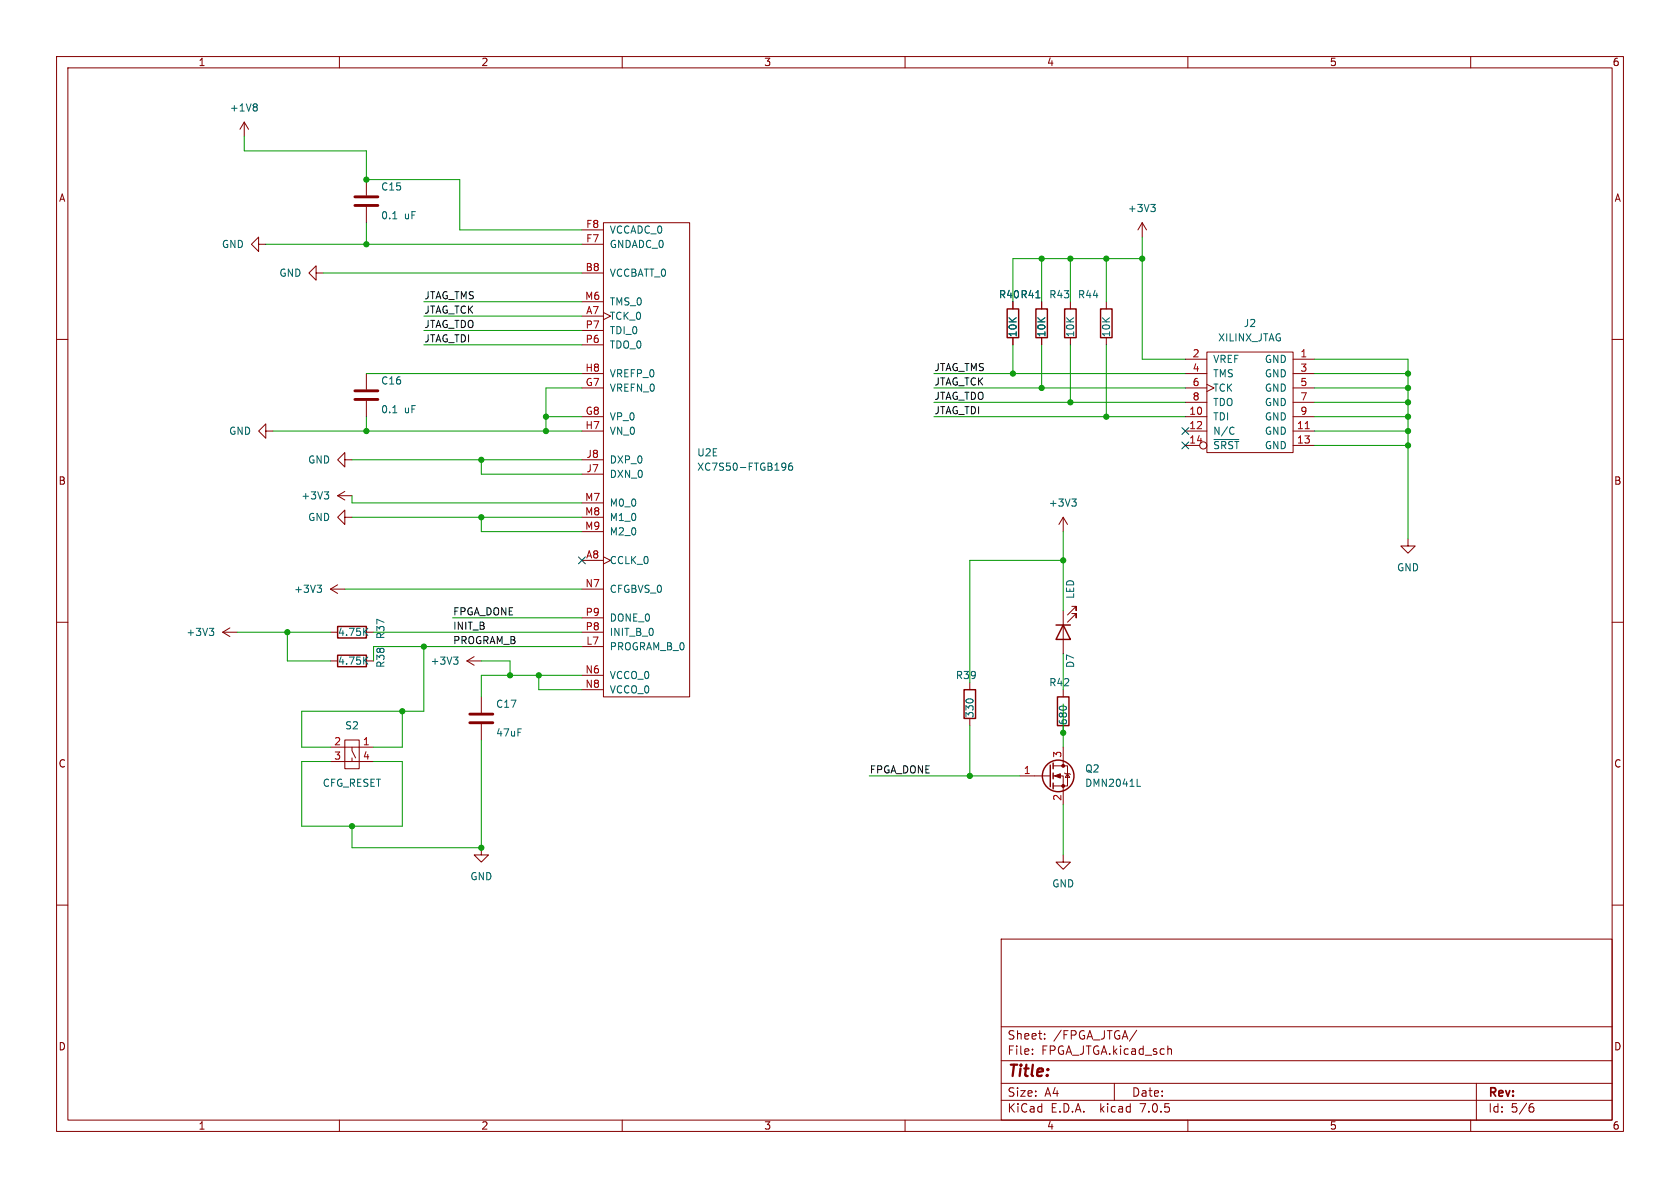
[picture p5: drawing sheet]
<svg xmlns="http://www.w3.org/2000/svg" width="297mm" height="210mm" viewBox="0 0 297 210" stroke-linecap="round" stroke-linejoin="round" font-family="sans-serif">
<g fill="none" stroke="#840000" stroke-width=".18">
<path d="M10 10h277v190h-277zM12 12h273v186h-273zM60 10v2M110 10v2M160 10v2M210 10v2M260 10v2M43.2 21.6l-.8 1.3M43.2 21.6v2.5M43.2 21.6l.7 1.3M64.8 31.8v2.7M64.8 36.6v2.8"/>
<path d="M106.7 39.4h15.2v83.8h-15.2zM201.9 39.4l-.7 1.2M201.9 39.4v2.5M201.9 39.4l.8 1.2M10 60h2M45.7 43.2v-1.3l-1.3 1.3 1.3 1.3v-1.3h1.3M55.9 48.3v-1.3l-1.3 1.3 1.3 1.2v-1.2h1.2M102.9 55.9h3.8M102.9 48.3h3.8M102.9 43.2h3.8M102.9 40.6h3.8M102.9 53.3h3.8"/>
<path d="M102.9 58.4h3.8M106.7 55.2l1.2 .7-1.2 .6M179.1 53.3v1.3M179.1 59.7v1.3M184.1 53.3v1.3M184.1 59.7v1.3M189.2 53.3v1.3M189.2 59.7v1.3M195.6 53.3v1.3M195.6 59.7v1.3M285 60h2M47 76.2v-1.3l-1.3 1.3 1.3 1.3v-1.3h1.3"/>
<path d="M64.8 66v2.8M64.8 70.9v2.8M102.9 73.7h3.8M102.9 76.2h3.8M102.9 66h3.8M102.9 68.6h3.8M102.9 61h3.8M209.5 63.5h3.9M209.5 73.7h3.9M209.5 76.2h3.9M209.5 78.7h2.6M209.5 66h3.9"/>
<path d="M209.5 68.6h3.9M209.5 71.1h3.9M213.4 62.2h15.2v17.8h-15.2zM213.4 67.9l1.2 .7-1.2 .6M228.6 63.5h3.8M228.6 73.7h3.8M228.6 76.2h3.8M228.6 78.7h3.8M228.6 66h3.8M228.6 68.6h3.8M228.6 71.1h3.8M59.7 87.6l1.3 .8"/>
<path d="M59.7 87.6h2.5M61 91.4v-1.2l-1.3 1.2 1.3 1.3v-1.3h1.2M61 81.3v-1.3l-1.3 1.3 1.3 1.3v-1.3h1.2M61 86.9l-1.3 .7M102.9 99.1h3.8M102.9 83.8h3.8M102.9 81.3h3.8M102.9 88.9h3.8M102.9 91.4h3.8M102.9 94h3.8M106.7 98.4l1.2 .7-1.2 .6M188 91.4v2.6"/>
<path d="M188 91.4l-.8 1.3M188 91.4l.7 1.3M248.9 95.3v1.2h1.3l-1.3 1.3-1.3-1.3h1.3M10 110h2M39.4 111.8h2.5M39.4 111.8l1.2 .7M40.6 111l-1.2 .8M58.4 104.1l1.3 .8M58.4 104.1h2.6M58.4 111.8h1.3M58.4 116.8h1.3M59.7 103.4l-1.3 .7"/>
<path d="M64.8 111.8h1.2M64.8 116.8h1.2M82.5 116.8h2.6M82.5 116.8l1.3 .8M83.8 116.1l-1.3 .7M102.9 104.1h3.8M102.9 114.3h3.8M102.9 119.4h3.8M102.9 111.8h3.8M102.9 109.2h3.8M188 108v7.6M189.5 107.2h.7v.8v-.8l-1.5 1.5"/>
<path d="M189.5 108.5h.7v.7v-.7l-1.5 1.5M285 110h2M58.4 132.1h7.6M58.4 134.6h7.6M61 130.8h2.5v5.1h-2.5zM62.2 132.1v.6l.7 1.3M62.2 134v.6M85.1 123.2v2.8M85.1 128v2.8M102.9 121.9h3.8M171.4 120.7v1.2M171.4 127v1.3"/>
<path d="M180.3 137.2h5.4M186.2 137.2h1.8v5M186.2 135.4h2.5v3.5h-2.5M188 121.9v1.3M188 128.3v1.2M188 132.1v3.3M188.2 136.7l.1 .1h.8l.1 .1M188.7 136.8l.4 .6h-.8zM10 160h2M85.1 149.9v1.2h1.3l-1.3 1.3-1.3-1.3h1.3M188 151.1v1.3h1.2l-1.2 1.3-1.3-1.3h1.3M285 160h2"/>
<path d="M177 166h108v32h-108zM60 198v2M110 198v2M160 198v2M177 194.5h108M177 191.5h108M177 187.5h108M177 181.5h108M182.5 186.3v.1M182.5 185.5v.1M184.7 183.6v.1M184.7 182.8v.1"/>
<path d="M197 191.5v3M201 182.1l-1.3 2M206.5 185.5h.5l.1 .9M210 198v2M260 198v2M261 191.5v6.5M270.5 195.7h.4l.3 .3-.2 .5h-.5M271 195.1l-.5 .1"/>
<circle cx="212.7" cy="78.7" r=".63"/>
</g>
<g fill="none" stroke="#006464" stroke-width=".18">
<path d="M45.2 18.4l.3 .2-.3 .3 .3 .2v.3l-.3 .2M69.4 38.7h.8M203.4 36.1h.8l-.4 .5M204 36.6l.2 .3v.3l-.2 .2M69.4 73h.8M214.6 77.7h4.4M217.9 75.5l.3 .1M218.2 76.7l-.3 .1M57.3 86.9h.8l-.4 .5M57.9 87.4l.2 .3v.3l-.2 .2M138.4 81.9l.5 .1a.84 .84 0 0 1-.3 1.1M138.9 82.4l-.1 .2h-.4"/>
<path d="M140 81.9h-.3a.85 .85 0 0 0 0 1.2l.4-.1v-.4l-.2-.3-.4 .1-.1 .2M189.5 88.2h.8l-.5 .5M190 88.7l.3 .2v.3l-.3 .3M37 111.1h.8l-.4 .5M37.5 111.6l.3 .2v.3l-.3 .2M56.1 103.4h.7l-.4 .5M56.6 103.9l.2 .3v.3l-.2 .2M64.5 111.6l.5 .7M64.5 116.7l.5 .7M65 111.1l-.7 .7M65 116.1l-.7 .8M80.2 116.1h.8l-.5 .5"/>
<path d="M80.7 116.6l.3 .3v.3l-.3 .2M201 139h.6"/>
</g>
<g fill="none" stroke="#840000" stroke-width=".25">
<path d="M178.1 54.6h2v5.1h-2zM183.1 54.6h2.1v5.1h-2.1zM188.2 54.6h2v5.1h-2zM194.6 54.6h2v5.1h-2zM59.7 110.7h5.1v2.1h-5.1zM59.7 115.8h5.1v2.1h-5.1zM186.7 110.5h2.5M188 110.5l1.2 2.5h-2.5zM170.4 121.9h2.1v5.1h-2.1zM185.7 135.3v3.8M186.2 134.9v1M186.2 136.7v1"/>
<path d="M186.2 138.4v1M186.9 123.2h2.1v5.1h-2.1z"/>
<circle cx="187.1" cy="137.2" r="2.79"/>
</g>
<g fill="#840000" stroke="#840000" stroke-width=".18">
<path d="M186.4 137.2l1.1-.4v.7z"/>
<circle cx="188" cy="138.9" r=".25"/>
<circle cx="188" cy="135.4" r=".25"/>
</g>
<path d="M62.7 36.3h4.1M62.7 34.8h4.1M62.7 70.6h4.1M62.7 69.1h4.1M83.1 127.8h4M83.1 126.2h4" fill="none" stroke="#840000" stroke-width=".51"/>
<path d="M230.7 75.8h.8" fill="none" stroke="#a90000" stroke-width=".18"/>
<g fill="none" stroke="#009600" stroke-width=".18">
<path d="M43.2 24.1v2.6h21.6v5.1h16.5v8.8h21.6M64.8 39.4v3.8M47 43.2h55.9M57.1 48.3h45.8M74.9 53.3h28M74.9 55.9h28M74.9 58.4h28M184.1 45.7v7.6M189.2 45.7v7.6M195.6 45.7v7.6M201.9 41.9v21.6h7.6M201.9 45.7h-22.8v7.6"/>
<path d="M48.3 76.2h54.6M64.8 66h38.1M64.8 73.7v2.5M74.9 61h28M96.5 73.7h6.4M102.9 68.6h-6.4v7.6M165.1 68.6h44.4M165.1 73.7h44.4M165.1 66h44.4M165.1 71.1h44.4M179.1 61v5M184.1 61v7.6"/>
<path d="M189.2 61v10.1M195.6 61v12.7M232.4 63.5h16.5v31.8M232.4 68.6h16.5M232.4 73.7h16.5M232.4 66h16.5M232.4 71.1h16.5M232.4 78.7h16.5M232.4 76.2h16.5M62.2 87.6v1.3h40.7M62.2 81.3h40.7M62.2 91.4h40.7"/>
<path d="M85.1 81.3v2.5h17.8M85.1 91.4v2.6h17.8M188 94v14M188 99.1h-16.6v21.6M41.9 111.8h16.5M50.8 111.8v5h7.6M61 104.1h41.9M66 111.8h36.9M74.9 114.3v11.4h-21.6v6.4h5.1M80 109.2h22.9M85.1 116.8h5.1v2.6M95.2 119.4v2.5h7.7"/>
<path d="M102.9 119.4h-17.8v3.8M102.9 114.3h-36.9v2.5M188 115.6v6.3M58.4 134.6h-5.1v11.5h17.8v-11.5h-5.1M71.1 125.7v6.4h-5.1M85.1 130.8v19.1h-22.9v-3.8M153.7 137.2h26.6M171.4 128.3v8.9M188 124.5v7.6M188 142.2v8.9"/>
</g>
<path d="M208.9 78.1l1.3 1.2M208.9 75.6l1.3 1.2M210.2 78.1l-1.3 1.2M210.2 75.6l-1.3 1.2M102.3 98.5l1.2 1.2M103.5 98.5l-1.2 1.2" fill="none" stroke="#000084" stroke-width=".18"/>
<g fill="#009600" stroke="#009600" stroke-width=".18">
<circle cx="85.1" cy="91.4" r=".46"/>
<circle cx="50.8" cy="111.8" r=".46"/>
<circle cx="95.2" cy="119.4" r=".46"/>
<circle cx="90.2" cy="119.4" r=".46"/>
<circle cx="195.6" cy="45.7" r=".46"/>
<circle cx="201.9" cy="45.7" r=".46"/>
<circle cx="248.9" cy="71.1" r=".46"/>
<circle cx="248.9" cy="68.6" r=".46"/>
<circle cx="248.9" cy="73.7" r=".46"/>
<circle cx="248.9" cy="66" r=".46"/>
<circle cx="189.2" cy="45.7" r=".46"/>
<circle cx="189.2" cy="71.1" r=".46"/>
<circle cx="188" cy="99.1" r=".46"/>
<circle cx="248.9" cy="78.7" r=".46"/>
<circle cx="248.9" cy="76.2" r=".46"/>
<circle cx="184.1" cy="45.7" r=".46"/>
<circle cx="96.5" cy="76.2" r=".46"/>
<circle cx="96.5" cy="73.7" r=".46"/>
<circle cx="64.8" cy="43.2" r=".46"/>
<circle cx="85.1" cy="81.3" r=".46"/>
<circle cx="64.8" cy="76.2" r=".46"/>
<circle cx="64.8" cy="31.8" r=".46"/>
<circle cx="195.6" cy="73.7" r=".46"/>
<circle cx="184.1" cy="68.6" r=".46"/>
<circle cx="179.1" cy="66" r=".46"/>
<circle cx="188" cy="129.5" r=".46"/>
<circle cx="171.4" cy="137.2" r=".46"/>
<circle cx="85.1" cy="149.9" r=".46"/>
<circle cx="74.9" cy="114.3" r=".46"/>
<circle cx="71.1" cy="125.7" r=".46"/>
<circle cx="62.2" cy="146.1" r=".46"/>
</g>
<text font-size="2.8" fill="#840000" x="178" y="190.8">Title:</text>
<g font-size="2.1" fill="#840000">
<text x="178" y="183.9">Sheet:</text>
<text x="186.2" y="183.9">/FPGA_JTGA/</text>
<text x="178" y="186.6">File:</text>
<text x="184" y="186.6">FPGA_JTGA.kicad_sch</text>
<text x="178" y="196.8">KiCad</text>
<text x="178" y="194">Size:</text>
<text x="184.6" y="194">A4</text>
<text x="185.7" y="196.8">E.D.A.</text>
<text x="194.4" y="196.8">kicad</text>
<text x="200" y="194">Date:</text>
<text x="201.5" y="196.8">7.0.5</text>
<text x="263" y="194.2">Rev:</text>
<text x="263" y="196.8">Id:</text>
<text x="267" y="196.8">5/6</text>
</g>
<g font-size="1.8" fill="#840000">
<text x="35" y="11.8">1</text>
<text x="85" y="11.8">2</text>
<text x="135" y="11.8">3</text>
<text x="185" y="11.8">4</text>
<text x="235" y="11.8">5</text>
<text x="285" y="11.8">6</text>
<text x="10.4" y="35.8">A</text>
<text x="285.4" y="35.8">A</text>
<text x="10.3" y="85.8">B</text>
<text x="285.3" y="85.8">B</text>
<text x="10.3" y="135.8">C</text>
<text x="285.3" y="135.8">C</text>
<text x="10.3" y="185.8">D</text>
<text x="285.3" y="185.8">D</text>
<text x="35" y="199.8">1</text>
<text x="85" y="199.8">2</text>
<text x="135" y="199.8">3</text>
<text x="185" y="199.8">4</text>
<text x="235" y="199.8">5</text>
<text x="285" y="199.8">6</text>
</g>
<g font-size="1.8" fill="#006464">
<text x="40.6" y="19.9">+1V8</text>
<text x="67.3" y="33.8">C15</text>
<text x="67.3" y="38.9">0.1</text>
<text x="71.4" y="38.9">uF</text>
<text x="107.7" y="41.5">VCCADC_0</text>
<text x="199.3" y="37.7">+3V3</text>
<text x="39.2" y="44">GND</text>
<text x="107.7" y="44">GNDADC_0</text>
<text x="49.3" y="49.1">GND</text>
<text x="107.7" y="49.1">VCCBATT_0</text>
<text x="176.5" y="52.9">R40 R41</text>
<text x="185.4" y="52.9">R43</text>
<text x="190.5" y="52.9">R44</text>
<text x="107.7" y="56.7">TCK_0</text>
<text x="107.7" y="54.2">TMS_0</text>
<text x="107.7" y="59.2">TDI_0</text>
<text x="179.9" y="59.7" transform="rotate(-90 179.9 59.7)">10K</text>
<text x="185" y="59.7" transform="rotate(-90 185 59.7)">10K</text>
<text x="190.1" y="59.7" transform="rotate(-90 190.1 59.7)">10K</text>
<text x="196.4" y="59.7" transform="rotate(-90 196.4 59.7)">10K</text>
<text x="219.8" y="58">J2</text>
<text x="107.7" y="61.8">TDO_0</text>
<text x="214.4" y="64.3">VREF</text>
<text x="215.3" y="60.5">XILINX_JTAG</text>
<text x="223.6" y="64.3">GND</text>
<text x="67.3" y="68.1">C16</text>
<text x="107.7" y="69.4">VREFN_0</text>
<text x="107.7" y="66.9">VREFP_0</text>
<text x="214.4" y="66.9">TMS</text>
<text x="214.4" y="69.4">TCK</text>
<text x="214.4" y="71.9">TDO</text>
<text x="223.6" y="66.9">GND</text>
<text x="223.6" y="69.4">GND</text>
<text x="223.6" y="71.9">GND</text>
<text x="40.4" y="77">GND</text>
<text x="67.3" y="73.2">0.1</text>
<text x="71.4" y="73.2">uF</text>
<text x="107.7" y="74.5">VP_0</text>
<text x="107.7" y="77">VN_0</text>
<text x="214.4" y="74.5">TDI</text>
<text x="214.4" y="77">N/C</text>
<text x="223.6" y="77">GND</text>
<text x="223.6" y="74.5">GND</text>
<text x="54.4" y="82.1">GND</text>
<text x="107.7" y="82.1">DXP_0</text>
<text x="123.2" y="80.8">U2E</text>
<text x="123.2" y="83.4">XC7S50-FTGB196</text>
<text x="214.4" y="79.6">~{SRST}</text>
<text x="223.6" y="79.6">GND</text>
<text x="53.2" y="88.5">+3V3</text>
<text x="107.7" y="84.6">DXN_0</text>
<text x="107.7" y="89.7">M0_0</text>
<text x="185.4" y="89.7">+3V3</text>
<text x="54.4" y="92.3">GND</text>
<text x="107.7" y="92.3">M1_0</text>
<text x="107.7" y="94.8">M2_0</text>
<text x="107.7" y="99.9">CCLK_0</text>
<text x="246.9" y="101.2">GND</text>
<text x="51.9" y="105">+3V3</text>
<text x="107.7" y="105">CFGBVS_0</text>
<text x="190.1" y="105.9" transform="rotate(-90 190.1 105.9)">LED</text>
<text x="32.9" y="112.6">+3V3</text>
<text x="59.7" y="112.6">4.75K</text>
<text x="68.1" y="113" transform="rotate(-90 68.1 113)">R37</text>
<text x="107.7" y="112.6">INIT_B_0</text>
<text x="107.7" y="110">DONE_0</text>
<text x="59.7" y="117.7">4.75K</text>
<text x="68.1" y="118.1" transform="rotate(-90 68.1 118.1)">R38</text>
<text x="76.1" y="117.7">+3V3</text>
<text x="107.7" y="115.1">PROGRAM_B_0</text>
<text x="190.1" y="118.1" transform="rotate(-90 190.1 118.1)">D7</text>
<text x="87.6" y="125.3">C17</text>
<text x="107.7" y="120.2">VCCO_0</text>
<text x="107.7" y="122.7">VCCO_0</text>
<text x="168.9" y="120.2">R39</text>
<text x="185.4" y="121.5">R42</text>
<text x="61" y="129.1">S2</text>
<text x="87.6" y="130.4">47uF</text>
<text x="172.3" y="127" transform="rotate(-90 172.3 127)">330</text>
<text x="188.8" y="128.3" transform="rotate(-90 188.8 128.3)">680</text>
<text x="191.8" y="136.7">Q2</text>
<text x="57" y="139.3">CFG_RESET</text>
<text x="191.8" y="139.3">DMN2041L</text>
<text x="83.1" y="155.8">GND</text>
<text x="186" y="157">GND</text>
</g>
<g font-size="1.8" fill="#a90000">
<text x="103.6" y="40.4">F8</text>
<text x="103.6" y="42.9">F7</text>
<text x="103.4" y="53.1">M6</text>
<text x="103.5" y="48">B8</text>
<text x="103.5" y="58.2">P7</text>
<text x="103.6" y="55.6">A7</text>
<text x="103.4" y="65.8">H8</text>
<text x="103.5" y="60.7">P6</text>
<text x="210.8" y="63.2">2</text>
<text x="210.8" y="65.8">4</text>
<text x="229.8" y="63.2">1</text>
<text x="229.8" y="65.8">3</text>
<text x="103.5" y="68.3">G7</text>
<text x="210.8" y="68.3">6</text>
<text x="210.8" y="70.9">8</text>
<text x="229.8" y="68.3">5</text>
<text x="229.8" y="70.9">7</text>
<text x="103.4" y="75.9">H7</text>
<text x="103.5" y="73.4">G8</text>
<text x="210.2" y="73.4">10</text>
<text x="210.2" y="75.9">12</text>
<text x="229.2" y="75.9">11</text>
<text x="229.8" y="73.4">9</text>
<text x="103.6" y="83.6">J7</text>
<text x="103.6" y="81">J8</text>
<text x="210.2" y="78.5">14</text>
<text x="229.2" y="78.5">13</text>
<text x="103.4" y="88.6">M7</text>
<text x="103.4" y="91.2">M8</text>
<text x="103.4" y="93.7">M9</text>
<text x="103.6" y="98.8">A8</text>
<text x="103.4" y="103.9">N7</text>
<text x="103.5" y="111.5">P8</text>
<text x="103.5" y="109">P9</text>
<text x="103.4" y="119.1">N6</text>
<text x="103.6" y="114">L7</text>
<text x="103.4" y="121.7">N8</text>
<text x="59" y="131.8">2</text>
<text x="64.1" y="131.8">1</text>
<text x="59" y="134.4">3</text>
<text x="64.1" y="134.4">4</text>
<text x="180.9" y="136.9">1</text>
<text x="187.7" y="134" transform="rotate(-90 187.7 134)">3</text>
<text x="187.7" y="141.6" transform="rotate(-90 187.7 141.6)">2</text>
</g>
<g font-size="1.8" fill="#0f0f0f">
<text x="74.9" y="53">JTAG_TMS</text>
<text x="74.9" y="58.1">JTAG_TDO</text>
<text x="74.9" y="55.5">JTAG_TCK</text>
<text x="74.9" y="60.6">JTAG_TDI</text>
<text x="165.1" y="65.7">JTAG_TMS</text>
<text x="165.1" y="68.2">JTAG_TCK</text>
<text x="165.1" y="70.8">JTAG_TDO</text>
<text x="165.1" y="73.3">JTAG_TDI</text>
<text x="80" y="114">PROGRAM_B</text>
<text x="80" y="108.9">FPGA_DONE</text>
<text x="80" y="111.4">INIT_B</text>
<text x="153.7" y="136.8">FPGA_DONE</text>
</g>
</svg>
